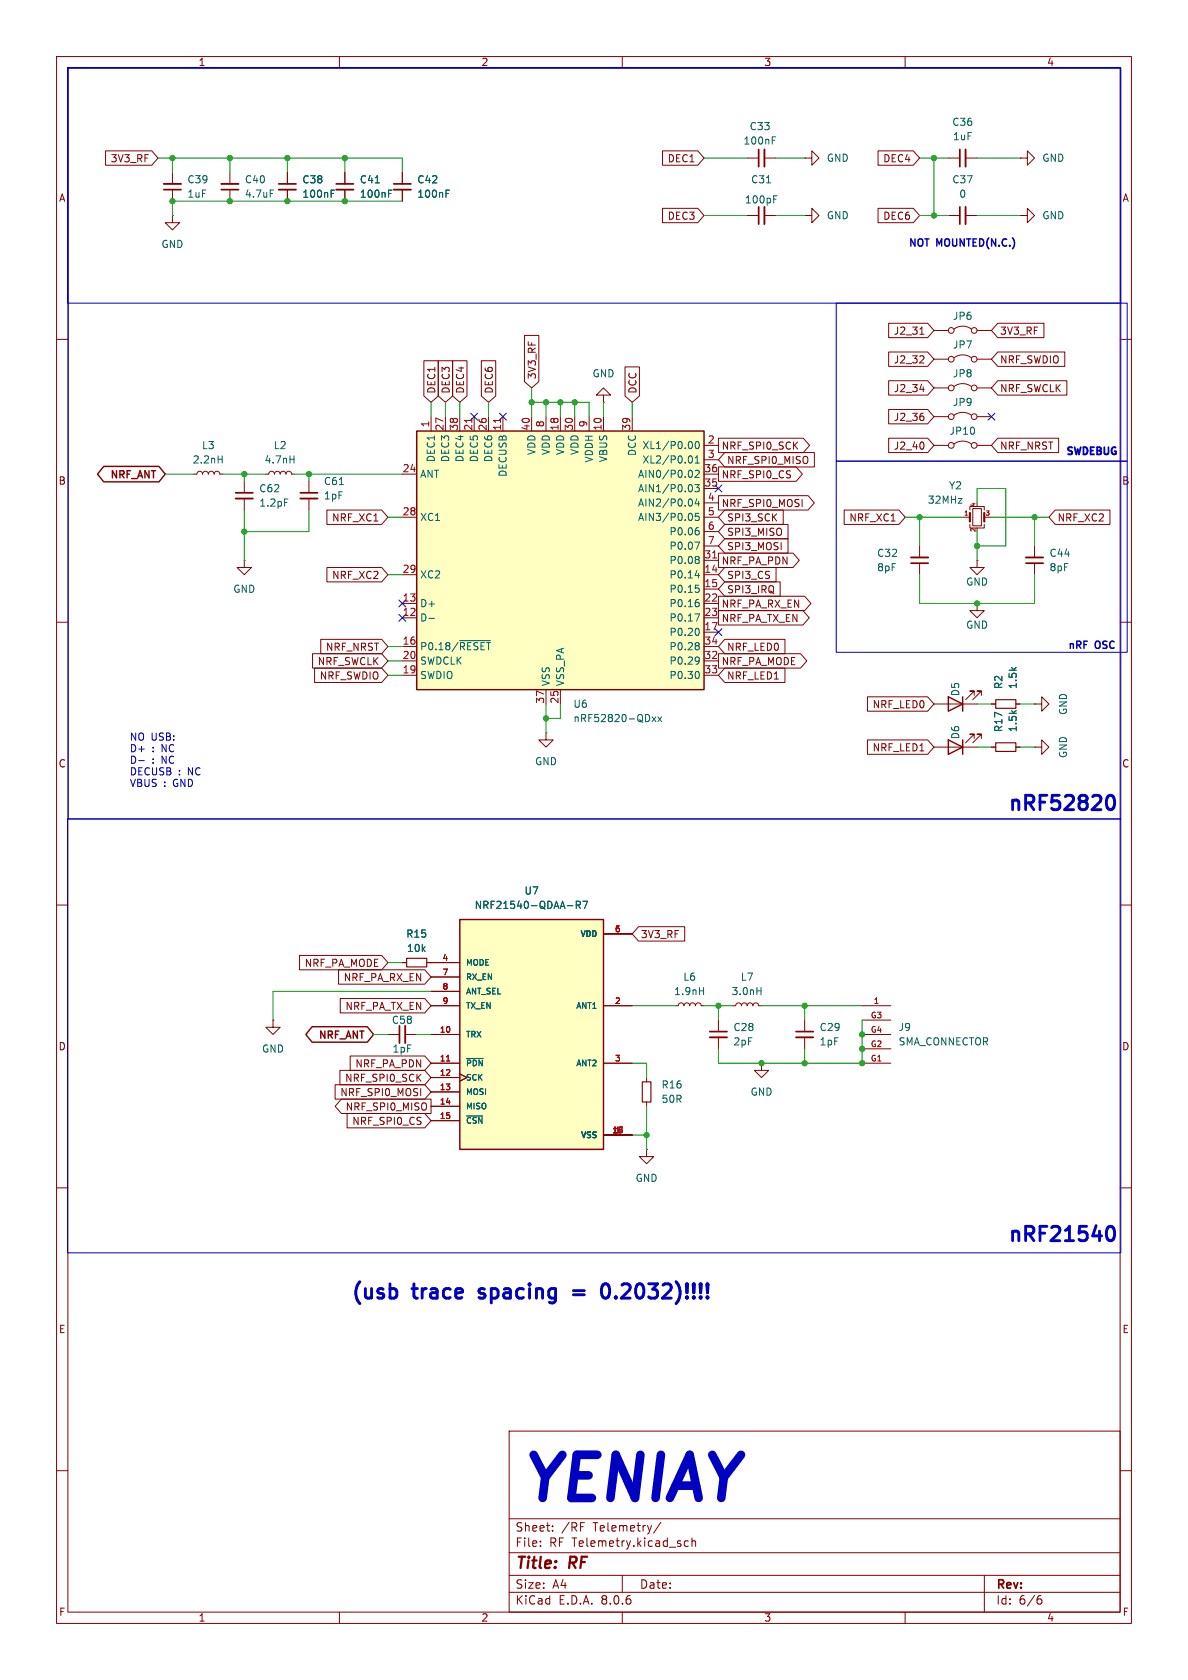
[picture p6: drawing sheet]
<svg xmlns="http://www.w3.org/2000/svg" width="210mm" height="297mm" viewBox="0 0 210 297" stroke-linecap="round" stroke-linejoin="round" font-family="sans-serif">
<g fill="none" stroke="#840000" stroke-width=".18">
<path d="M10 10h190v277h-190zM12 12h186v273h-186zM60 10v2M110 10v2M160 10v2M10 60h2M198 60h2M165.1 63.5h2.5M168.7 63.2a2.54 2.54 0 0 1 3 0M172.7 63.5h2.6M10 110h2M198 110h2"/>
<path d="M175.3 124.5h.7M179.6 124.5h.7M10 160h2M198 160h2M129.5 177.8h.5l.2-.4 .4-.1 .3 .1 .2 .4 .1-.4 .4-.1 .3 .1 .2 .4 .1-.4 .4-.1 .3 .1 .2 .4 .1-.4 .4-.1 .4 .1 .1 .4h.5M152.4 177.8h5.1M134.6 188v1.2h1.3l-1.3 1.3-1.3-1.3h1.3M134.6 188h.1M142.2 180.3v2.1M142.2 183.4v2M152.4 188h5.1M152.4 185.4h5.1"/>
<path d="M152.4 180.3h5.1M152.4 182.9h5.1M10 210h2M114.3 203.2v1.3h1.3l-1.3 1.2-1.3-1.2h1.3M114.3 203.2h.1M198 210h2M10 260h2M90 253h108v32h-108zM198 260h2M90 278.5h108M90 274.5h108M90 268.5h108"/>
<path d="M95.5 273.2v.2M95.5 272.5v.1M110 278.5v3M121.7 272.5l-.4-.1-.3 .3v.4l.1 .2h.6M122.3 272.5l.2-.1 .4 .1 .1 .9M122.3 271.9v1.5M174 278.5v6.5M60 285v2M90 281.5h108M110 285v2M160 285v2M183.6 282.7h.3l.3 .2-.1 .5-.5 .2"/>
<path d="M184 282.1l-.4 .1"/>
<circle cx="168.1" cy="63.5" r=".51"/>
<circle cx="172.2" cy="63.5" r=".51"/>
</g>
<path d="M176 123.7h3.6v1.5h-3.6z" fill="none" stroke="#840000" stroke-width=".2"/>
<path d="M140.7 183.4h3.1" fill="none" stroke="#840000" stroke-width=".33"/>
<path d="M140.7 182.4h3.1" fill="none" stroke="#840000" stroke-width=".3"/>
<path d="M133.8 175.2h.7M134.5 174.6v1.2" fill="none" stroke="#006464" stroke-width=".18"/>
<path d="M81.3 162.6h25.4v40.6h-25.4z" fill="#ffffc2"/>
<path d="M81.3 162.6h25.4v40.6h-25.4z" fill="none" stroke="#840000" stroke-width=".25"/>
<g fill="none" stroke="#840000" stroke-width=".18">
<path d="M30.5 30.5v2M30.5 33.5v2.1M34.3 83.8h.5l.1-.3 .4-.2 .4 .2 .1 .3 .2-.3 .3-.2 .4 .2 .1 .3 .2-.3 .3-.2 .4 .2 .1 .3 .2-.3 .4-.2 .3 .2 .2 .3h.5M162.6 96.5v2.1M162.6 99.6v2M170.2 91.4h1.2M171.4 92.7v.6h2.6v-.6M171.4 90.2v-.7h2.6v.7M172 89.9h1.5v3.1h-1.5zM172.7 99.1v1.2h1.3l-1.3 1.3-1.3-1.3h1.3M172.7 99.1h.1M174 91.4h1.3"/>
<path d="M71.1 170.2h.8M75.4 170.2h5.9M76.2 177.8h5.1M76.2 172.7h5.1M76.2 175.3h5.1M106.7 177.8h5.1M106.7 165.1h5.1M119.4 177.8h.5l.1-.4 .4-.1 .4 .1 .1 .4 .2-.4 .3-.1 .4 .1 .1 .4 .2-.4 .3-.1 .4 .1 .1 .4 .2-.4 .3-.1 .4 .1 .2 .4h.5M68.6 182.9h2M71.6 182.9h2.1M76.2 182.9h5.1M76.2 188h5.1"/>
<path d="M76.2 190.5h5.1M76.2 193h5.1M76.2 195.6h5.1M76.2 198.1h5.1M81.3 189.9l1.2 .6-1.2 .6M106.7 188h5.1M106.7 200.7h5.1"/>
</g>
<path d="M38.6 81.2h.7M39.3 80.6v1.3M101.9 160l.6-.1 .1-.1-.1-.3-.6-.2v1.3M102.2 160l.4 .6M103 159.3h.9l-.6 1.3M123.6 175.2h.8M124.4 174.6v1.2M82.5 187.1h2.9M82.5 197.3h2.8" fill="none" stroke="#006464" stroke-width=".18"/>
<path d="M78.9 187.6h.6" fill="none" stroke="#a90000" stroke-width=".18"/>
<path d="M171.4 90.7v1.5M174 90.7v1.5" fill="none" stroke="#840000" stroke-width=".38"/>
<path d="M29 32.5h3M161 98.6h3.1M71.6 181.4v3" fill="none" stroke="#840000" stroke-width=".33"/>
<path d="M29 33.5h3M161 99.6h3.1M70.6 181.4v3" fill="none" stroke="#840000" stroke-width=".3"/>
<path d="M71.9 169.4h3.5v1.5h-3.5z" fill="none" stroke="#840000" stroke-width=".2"/>
<path d="M73.7 76.2h50.8v45.7h-50.8z" fill="#ffffc2"/>
<path d="M73.7 76.2h50.8v45.7h-50.8zM18.3 82.5h9.8l1.1 1.3-1.1 1.4h-9.8l-1.1-1.4zM167.6 130.8l2.6 1.3-2.6 1.3zM167.6 123.2l2.6 1.3-2.6 1.2zM170.2 123.2v2.5M170.2 130.8v2.6M55.2 181.5h9.7l1.1 1.4-1.1 1.3h-9.7l-1.1-1.3z" fill="none" stroke="#840000" stroke-width=".25"/>
<g fill="none" stroke="#840000" stroke-width=".18">
<path d="M18.7 26.7h8.1l1.1 1.2-1.1 1.3h-8.1zM30.5 38.1v1.3h1.2l-1.2 1.2-1.3-1.2h1.3M30.5 38.1h.1M40.6 30.5v2M40.6 33.5v2.1M50.8 30.5v2M50.8 33.5v2.1M61 30.5v2M61 33.5v2.1M71.1 30.5v2M71.1 33.5v2.1M117.1 26.7h6.2l1.2 1.2-1.2 1.3h-6.2z"/>
<path d="M117.1 36.8h6.2l1.2 1.3-1.2 1.3h-6.2zM132.1 27.9h2M132.1 38.1h2M135.1 27.9h2.1M135.1 38.1h2.1M142.2 27.9h1.3v-1.2l1.3 1.2-1.3 1.3v-1.3M142.2 27.9h.1M142.2 38.1h1.3v-1.3l1.3 1.3-1.3 1.3v-1.3M142.2 38.1h.1M155.2 36.8h6.2l1.2 1.3-1.2 1.3h-6.2zM155.2 26.7h6.2l1.2 1.2-1.2 1.3h-6.2zM167.6 27.9h2.1"/>
<path d="M167.6 38.1h2.1M170.7 27.9h2M170.7 38.1h2M180.3 27.9h1.3v-1.2l1.3 1.2-1.3 1.3v-1.3M180.3 27.9h.1M180.3 38.1h1.3v-1.3l1.3 1.3-1.3 1.3v-1.3M180.3 38.1h.1M92.7 59.3h2.6v8.2l-1.3 1.1-1.3-1.1zM157.1 57.1h6.9l1.1 1.3-1.1 1.3h-6.9zM162.6 59.1h.7M165.1 58.4h2.5M168.7 58.2a2.54 2.54 0 0 1 3 0"/>
<path d="M172.7 58.4h2.6M176.4 57.1h8.1v2.6h-8.1l-1.1-1.3zM74.9 63.8h2.6v6.2l-1.3 1.1-1.3-1.1zM76.2 73.7v2.5M77.5 63.8h2.5v6.2l-1.3 1.1-1.2-1.1zM78.7 73.7v2.5M80 63.8h2.6v6.2l-1.3 1.1-1.3-1.1zM81.3 73.7v2.5M83.8 73.7v2.5M85.1 63.8h2.5v6.2l-1.2 1.1-1.3-1.1zM86.4 73.7v2.5M88.9 73.7v2.5"/>
<path d="M94 73.7v2.5M96.5 73.7v2.5M99.1 73.7v2.5M101.6 73.7v2.5M104.1 73.7v2.5M106.7 69.9h1.2l-1.2-1.3-1.3 1.3h1.3v1.2M106.7 71.1h.1M106.7 73.7v2.5M110.5 64.9h2.5v5.1l-1.2 1.1-1.3-1.1zM111.8 73.7v2.5M124.5 78.7h2.5M127 77.5h15l1.1 1.2-1.1 1.3h-15z"/>
<path d="M157.1 62.2h6.9l1.1 1.3-1.1 1.3h-6.9zM157.1 67.3h6.9l1.1 1.3-1.1 1.3h-6.9zM157.1 77.5h6.9l1.1 1.2-1.1 1.3h-6.9zM157.1 72.4h6.9l1.1 1.3-1.1 1.2h-6.9zM162.6 68.8h.8M163.2 63l.1 .1v.3l-.8 .8h.8M163.3 73.7v.5M163.3 78.4v.8M165.1 78.7h2.5M165.1 73.7h2.5M165.1 68.6h2.5M168.7 78.5a2.54 2.54 0 0 1 3 0"/>
<path d="M168.7 73.4a2.54 2.54 0 0 1 3 0M168.7 68.3a2.54 2.54 0 0 1 3 0M172.7 78.7h2.6M172.7 73.7h2.6M172.7 68.6h2.6M176.4 67.3h12.2v2.6h-12.2l-1.1-1.3zM176.4 62.2h11.8v2.6h-11.8l-1.1-1.3zM176.4 77.5h10.7v2.5h-10.7l-1.1-1.3zM43.2 99.1v1.2h1.2l-1.2 1.3-1.3-1.3h1.3M43.2 99.1h.1M43.2 85.1v2M43.2 88.1v2.1"/>
<path d="M47 83.8h.5l.1-.3 .4-.2 .4 .2 .1 .3 .2-.3 .3-.2 .4 .2 .1 .3 .2-.3 .3-.2 .4 .2 .1 .3 .2-.3 .4-.2 .3 .2 .2 .3h.5M54.6 85.1v2M54.6 88.1v2.1M57.8 90.2h9.7l1.1 1.2-1.1 1.3h-9.7zM71.1 83.8h2.6M71.1 91.4h2.6M124.5 83.8h2.5M124.5 91.4h2.5M124.5 81.3h2.5M124.5 99.1h2.5M124.5 86.4h2.5M124.5 88.9h2.5"/>
<path d="M124.5 94h2.5M124.5 96.5h2.5M127 87.6h15.8l1.2 1.3-1.2 1.3h-15.8zM127 97.8h13.2l1.1 1.3-1.1 1.2h-13.2zM127 82.5h13.7l1.1 1.3-1.1 1.3h-13.7zM128.1 90.2h10.4v2.5h-10.4l-1.1-1.3zM128.1 95.2h11.2v2.6h-11.2l-1.1-1.3zM128.1 92.7h11.2v2.6h-11.2l-1.1-1.3zM128.1 80h15.9v2.6h-15.9l-1.1-1.3zM149.2 90.2h9.7l1.1 1.2-1.1 1.3h-9.7zM182.9 96.5v2.1M182.9 99.6v2"/>
<path d="M186.5 90.2h9.7v2.5h-9.7l-1.1-1.3zM55.2 115.6h12.3l1.1 1.2-1.1 1.3h-12.3zM55.6 118.1h11.9l1.1 1.3-1.1 1.3h-11.9zM56.7 113h10.8l1.1 1.3-1.1 1.3h-10.8zM57.8 100.3h9.7l1.1 1.3-1.1 1.3h-9.7zM71.1 109.2h2.6M71.1 106.7h2.6M71.1 101.6h2.6M71.1 114.3h2.6M71.1 119.4h2.6M71.1 116.8h2.6M124.5 109.2h2.5"/>
<path d="M124.5 106.7h2.5M124.5 101.6h2.5M124.5 104.1h2.5M124.5 114.3h2.5M124.5 111.8h2.5M124.5 119.4h2.5M124.5 116.8h2.5M127 115.6h14.5l1.1 1.2-1.1 1.3h-14.5zM127 107.9h14.9l1.2 1.3-1.2 1.3h-14.9zM127 105.4h15.2l1.2 1.3-1.2 1.3h-15.2zM128.1 113h10.7v2.6h-10.7l-1.1-1.3zM128.1 118.1h10.7v2.6h-10.7l-1.1-1.3z"/>
<path d="M128.1 100.3h9.1v2.6h-9.1l-1.1-1.3zM128.1 102.9h9.8v2.5h-9.8l-1.1-1.3zM172.7 106.7v1.3h1.3l-1.3 1.2-1.3-1.2h1.3M172.7 106.7h.1M96.5 129.5v1.3h1.3l-1.3 1.3-1.3-1.3h1.3M96.5 129.5h.1M96.5 121.9v2.6M99.1 121.9v2.6M153.3 130.8h10.7l1.1 1.3-1.1 1.3h-10.7zM153.3 123.2h10.7l1.1 1.3-1.1 1.2h-10.7zM165.1 132.1h7.6M165.1 124.5h7.6"/>
<path d="M172.2 130.6v-.8h-.8h.8l-1.5 1.5M172.2 122.9v-.7h-.8h.8l-1.5 1.5M173.5 130.6v-.8h-.8h.8l-1.5 1.5M173.5 122.9v-.7h-.8h.8l-1.5 1.5M175.3 132.1h.7M175.3 124.5h.7M179.6 132.1h.7M179.6 124.5h.7M182.9 132.1h1.2v-1.3l1.3 1.3-1.3 1.3v-1.3M182.9 132.1h.1M182.9 124.5h1.2v-1.3l1.3 1.3-1.3 1.2v-1.2M182.9 124.5h.1"/>
<path d="M53 168.9h14.5l1.1 1.3-1.1 1.3h-14.5zM59.8 171.4h15.3l1.1 1.3-1.1 1.3h-15.3zM60.1 176.5h15l1.1 1.3-1.1 1.3h-15zM71.1 170.2h.8M75.4 170.2h5.9M76.2 177.8h5.1M76.2 172.7h5.1M76.2 175.3h5.1M106.7 177.8h5.1M106.7 165.1h5.1M112.9 163.8h8.1v2.6h-8.1l-1.1-1.3zM48.3 180.3v1.3h1.2l-1.2 1.3-1.3-1.3h1.3"/>
<path d="M48.3 180.3h.1M59.2 191.8h15.9l1.1 1.2-1.1 1.3h-15.9zM60.1 189.2h15l1.1 1.3-1.1 1.3h-15zM60.4 194.3h15.8v2.6h-15.8l-1.2-1.3zM61.4 196.8h13.7l1.1 1.3-1.1 1.3h-13.7zM61.9 186.7h13.2l1.1 1.3-1.1 1.2h-13.2zM76.2 182.9h5.1M76.2 188h5.1M76.2 190.5h5.1M76.2 193h5.1M76.2 195.6h5.1M76.2 198.1h5.1"/>
<path d="M81.3 189.9l1.2 .6-1.2 .6M106.7 188h5.1M114.3 190.5v.8M114.3 194.8v.8M127 180.3v2.1M127 183.4v2M106.7 200.7h5.1"/>
<circle cx="168.1" cy="58.4" r=".51"/>
<circle cx="172.2" cy="58.4" r=".51"/>
<circle cx="168.1" cy="73.7" r=".51"/>
<circle cx="168.1" cy="68.6" r=".51"/>
<circle cx="168.1" cy="78.7" r=".51"/>
<circle cx="172.2" cy="78.7" r=".51"/>
<circle cx="172.2" cy="73.7" r=".51"/>
<circle cx="172.2" cy="68.6" r=".51"/>
</g>
<path d="M83.4 74v.7M88.5 74v.7M126 98.6h.7M78.9 187.6h.6" fill="none" stroke="#a90000" stroke-width=".18"/>
<g fill="none" stroke="#006464" stroke-width=".18">
<path d="M47.8 33.6h.6M58.5 34.2h.5M58.5 33.6h.6M66.3 32.3h.8M68.7 34.2h.4M68.7 33.6h.6M78.9 34.2h.4M78.9 33.6h.6M135.5 32.3h.7M136.5 24.8h.4M136.5 24.2h.6M136.8 35.2h.4"/>
<path d="M136.8 34.6h.6M122.3 78.2l.1 .3-.1 .7M123 78.2l.2-.2a.68 .68 0 0 1 .4 .7 .68 .68 0 0 1-.4 .6l-.2-.1-.1-.4zM50.3 88.2h.6M51.3 81.2h.7M52 80.6v1.3M60 85.7h.7M122 80.6a.68 .68 0 0 1 .4 .6 .68 .68 0 0 1-.4 .7M122.2 83.2l.2 .4-.2 .7M122.2 90.8l.2 .4-.2 .8M122.3 85.8l.1 .4-.1 .6M122.3 88.3l.1 .4-.1 .7"/>
<path d="M122.8 85.7h.8l-.4 .5 .3 .1v.5l-.1 .1-.6-.1M122.8 95.8h.9l-.6 1.3M122.9 83.3l.5-.2 .2 .4-.8 .9h.8M122.9 81.9h.7M122.9 81l.3-.4v1.3M123.2 88.1l-.3 1h.8M123.2 93.3h.3M123.4 93.8l.2 .2v.3l-.2 .3M123.4 98.4l.2 .2-.2 .3 .2 .3v.2l-.2 .2M123.5 88.6v.9M123.5 90.7h-.6v.7l.2-.2 .4 .1 .1 .2-.1 .4-.1 .1-.5-.1M75.8 109.3h1"/>
<path d="M81.2 113.3h5.5M122.8 108.5h.9l-.6 1.3M122.9 101.8h.8M122.9 103.4h.6M123.2 106h.3M123.3 111.1a.79 .79 0 0 1 0 1.2M123.3 118.7a.79 .79 0 0 1 0 1.3M123.4 103.9l.2 .3v.3l-.2 .2M123.4 106.5l.2 .2v.3l-.2 .3M123.4 113.6l.2 .3-.2 .3 .2 .2v.2l-.2 .3M123.4 116.1l.1 .2a1.03 1.03 0 0 1-.1 1.1M123.5 101.3v.9"/>
<path d="M123.6 116.7l-.2 .2M115.3 126.7l.6 .9M115.9 126.7l-.6 .9M116.3 126.7l.7 .9M117 126.7l-.7 .9M101.9 160l.6-.1 .1-.1-.1-.3-.6-.2v1.3M102.2 160l.4 .6M103 159.3h.9l-.6 1.3M82.5 187.1h2.9M82.5 197.3h2.8"/>
</g>
<path d="M39.1 32.5h3.1M49.3 33.5h3M59.4 33.5h3.1M69.6 33.5h3M135.1 26.4v3.1M135.1 36.6v3M170.7 26.4v3.1M170.7 36.6v3M41.7 88.1h3M53.1 88.1h3M181.4 98.6h3M125.5 183.4h3" fill="none" stroke="#840000" stroke-width=".33"/>
<path d="M39.1 33.5h3.1M49.3 32.5h3M59.4 32.5h3.1M69.6 32.5h3M134.1 26.4v3.1M134.1 36.6v3M169.7 26.4v3.1M169.7 36.6v3M41.7 87.1h3M53.1 87.1h3M181.4 99.6h3M125.5 182.4h3" fill="none" stroke="#840000" stroke-width=".3"/>
<path d="M176 131.3h3.6v1.5h-3.6zM113.5 191.3h1.6v3.5h-1.6z" fill="none" stroke="#840000" stroke-width=".2"/>
<path d="M195.7 141.1a.62 .62 0 0 1 .6-.5 .62 .62 0 0 1 .6 .5 1.49 1.49 0 0 1-.5 2 .65 .65 0 0 1-.7-.4M195.7 217.3a.62 .62 0 0 1 .6-.5 .62 .62 0 0 1 .6 .5 1.49 1.49 0 0 1-.5 2 .65 .65 0 0 1-.7-.4M101.4 228.2h1.9M101.4 228.9h1.9M106.3 227.9a.93 .93 0 0 1 .6-.9 .65 .65 0 0 1 .7 .4 1.49 1.49 0 0 1-.4 2.1 .65 .65 0 0 1-.8-.5" fill="none" stroke="#0000c2" stroke-width=".51"/>
<path d="M11.9 11.9h186.2v41.7h-186.2zM12.1 12.1h186v132.7h-186zM147.8 53.6h51.5v27.9h-51.5zM147.8 81.5h51.5v33.8h-51.5zM24.5 134.5h1M11.9 144.8h186.2v76.7h-186.2z" fill="none" stroke="#0000c2" stroke-width=".18"/>
<g fill="none" stroke="#009600" stroke-width=".18">
<path d="M27.9 27.9h43.2v2.6M30.5 27.9v2.6M40.6 27.9v2.6M50.8 27.9v2.6M61 27.9v2.6M71.1 35.6h-40.6v2.5M124.5 27.9h7.6M124.5 38.1h7.6M137.2 27.9h5M137.2 38.1h5M162.6 27.9h5M162.6 38.1h5"/>
<path d="M165.1 27.9v10.2M172.7 27.9h7.6M172.7 38.1h7.6M76.2 71.1v2.6M78.7 71.1v2.6M81.3 71.1v2.6M86.4 71.1v2.6M94 71.1h10.1v2.6M94 68.6v5.1M96.5 71.1v2.6M99.1 71.1v2.6M101.6 71.1v2.6"/>
<path d="M106.7 71.1v2.6M111.8 71.1v2.6M29.2 83.8h5.1M39.4 83.8h7.6M43.2 83.8v1.3M43.2 90.2v8.9M52.1 83.8h19M54.6 90.2v3.8h-11.4M54.6 83.8v1.3M68.6 91.4h2.5M160 91.4h10.2M162.6 91.4v5.1"/>
<path d="M172.7 88.9v-2.5h5.1v10.1h-5.1M172.7 94v5.1M175.3 91.4h10.1M182.9 91.4v5.1M68.6 101.6h2.5M68.6 116.8h2.5M68.6 114.3h2.5M68.6 119.4h2.5M162.6 101.6v5.1h20.3v-5.1M96.5 124.5v5M99.1 124.5v2.5h-2.6M172.7 124.5h2.6"/>
<path d="M172.7 132.1h2.6M180.3 124.5h2.6M180.3 132.1h2.6M68.6 170.2h2.5M76.2 175.3h-27.9v5M111.8 177.8h7.6M124.5 177.8h5M127 177.8v2.5M134.6 177.8h17.8M142.2 177.8v2.5M66 182.9h2.6M73.7 182.9h2.5"/>
<path d="M111.8 188h2.5v2.5M114.3 195.6v7.6M142.2 185.4v2.6M152.4 180.3v7.7h-25.4v-2.6M111.8 200.7h2.5"/>
</g>
<g fill="none" stroke="#000084" stroke-width=".18">
<path d="M83.2 73.1l1.2 1.2M84.4 73.1l-1.2 1.2M88.3 73.1l1.2 1.2M89.5 73.1l-1.2 1.2M174.7 73.1l1.2 1.2M175.9 73.1l-1.2 1.2M126.4 85.8l1.2 1.2M127.6 85.8l-1.2 1.2M70.5 108.6l1.2 1.2M70.5 106.1l1.2 1.2M71.7 108.6l-1.2 1.2M71.7 106.1l-1.2 1.2"/>
<path d="M126.4 111.2l1.2 1.2M127.6 111.2l-1.2 1.2"/>
</g>
<g fill="#009600" stroke="#009600" stroke-width=".18">
<circle cx="165.1" cy="27.9" r=".46"/>
<circle cx="165.1" cy="38.1" r=".46"/>
<circle cx="54.6" cy="83.8" r=".46"/>
<circle cx="61" cy="35.6" r=".46"/>
<circle cx="40.6" cy="35.6" r=".46"/>
<circle cx="50.8" cy="27.9" r=".46"/>
<circle cx="50.8" cy="35.6" r=".46"/>
<circle cx="30.5" cy="27.9" r=".46"/>
<circle cx="40.6" cy="27.9" r=".46"/>
<circle cx="61" cy="27.9" r=".46"/>
<circle cx="30.5" cy="35.6" r=".46"/>
<circle cx="43.2" cy="83.8" r=".46"/>
<circle cx="43.2" cy="94" r=".46"/>
<circle cx="96.5" cy="71.1" r=".46"/>
<circle cx="99.1" cy="71.1" r=".46"/>
<circle cx="94" cy="71.1" r=".46"/>
<circle cx="127" cy="177.8" r=".46"/>
<circle cx="96.5" cy="127" r=".46"/>
<circle cx="114.3" cy="200.7" r=".46"/>
<circle cx="152.4" cy="182.9" r=".46"/>
<circle cx="152.4" cy="188" r=".46"/>
<circle cx="152.4" cy="185.4" r=".46"/>
<circle cx="162.6" cy="91.4" r=".46"/>
<circle cx="182.9" cy="91.4" r=".46"/>
<circle cx="101.6" cy="71.1" r=".46"/>
<circle cx="172.7" cy="106.7" r=".46"/>
<circle cx="172.7" cy="96.5" r=".46"/>
<circle cx="142.2" cy="177.8" r=".46"/>
<circle cx="142.2" cy="188" r=".46"/>
<circle cx="134.6" cy="188" r=".46"/>
</g>
<text font-size="10.6" fill="#0000c2" x="91.2" y="267.5">YENIAY</text>
<g font-size="3.5" fill="#0000c2">
<text x="177.9" y="144">nRF52820</text>
<text x="177.9" y="220.2">nRF21540</text>
<text x="61.8" y="230.4">(usb</text>
<text x="73.1" y="230.4">trace</text>
<text x="85.7" y="230.4">spacing</text>
<text x="103.3" y="230.4">=</text>
<text x="109.4" y="230.4">0.2032)!!!!</text>
</g>
<g font-size="2.8" fill="#840000">
<text x="91" y="277.9">Title:</text>
<text x="100.7" y="277.9">RF</text>
</g>
<g font-size="2.1" fill="#840000">
<text x="91" y="273.7">File:</text>
<text x="91" y="271">Sheet:</text>
<text x="97.1" y="273.7">RF Telemetry.kicad_sch</text>
<text x="99.2" y="271">/RF</text>
<text x="104.9" y="271">Telemetry/</text>
<text x="91" y="281.1">Size:</text>
<text x="97.7" y="281.1">A4</text>
<text x="113" y="281.1">Date:</text>
<text x="176" y="281.3">Rev:</text>
<text x="91" y="283.9">KiCad</text>
<text x="98.7" y="283.9">E.D.A.</text>
<text x="106.3" y="283.9">8.0.6</text>
<text x="176" y="283.9">Id:</text>
<text x="180.1" y="283.9">6/6</text>
</g>
<g font-size="1.8" fill="#840000">
<text x="35" y="11.9">1</text>
<text x="85" y="11.9">2</text>
<text x="135" y="11.9">3</text>
<text x="185" y="11.9">4</text>
<text x="19.5" y="28.9">3V3_RF</text>
<text x="117.9" y="28.9">DEC1</text>
<text x="156" y="28.9">DEC4</text>
<text x="10.3" y="35.9">A</text>
<text x="198.4" y="35.9">A</text>
<text x="117.9" y="39.1">DEC3</text>
<text x="156" y="39.1">DEC6</text>
<text x="157.9" y="59.4">J2_31</text>
<text x="176.7" y="59.4">3V3_RF</text>
<text x="157.9" y="64.5">J2_32</text>
<text x="176.7" y="64.5">NRF_SWDIO</text>
<text x="77.2" y="69.7" transform="rotate(-90 77.2 69.7)">DEC1</text>
<text x="79.7" y="69.7" transform="rotate(-90 79.7 69.7)">DEC3</text>
<text x="82.2" y="69.7" transform="rotate(-90 82.2 69.7)">DEC4</text>
<text x="87.3" y="69.7" transform="rotate(-90 87.3 69.7)">DEC6</text>
<text x="94.9" y="67.2" transform="rotate(-90 94.9 67.2)">3V3_RF</text>
<text x="112.7" y="69.7" transform="rotate(-90 112.7 69.7)">DCC</text>
<text x="157.9" y="69.5">J2_34</text>
<text x="176.7" y="69.5">NRF_SWCLK</text>
<text x="157.9" y="74.6">J2_36</text>
<text x="127.5" y="79.7">NRF_SPI0_SCK</text>
<text x="128.4" y="82.2">NRF_SPI0_MISO</text>
<text x="157.9" y="79.7">J2_40</text>
<text x="176.7" y="79.7">NRF_NRST</text>
<text x="10.3" y="85.9">B</text>
<text x="19.2" y="84.9">NRF_ANT</text>
<text x="127.5" y="89.9">NRF_SPI0_MOSI</text>
<text x="127.5" y="84.8">NRF_SPI0_CS</text>
<text x="198.3" y="85.9">B</text>
<text x="58.6" y="92.4">NRF_XC1</text>
<text x="128.4" y="92.4">SPI3_SCK</text>
<text x="128.4" y="94.9">SPI3_MISO</text>
<text x="150" y="92.4">NRF_XC1</text>
<text x="186.8" y="92.4">NRF_XC2</text>
<text x="127.5" y="100">NRF_PA_PDN</text>
<text x="128.4" y="97.5">SPI3_MOSI</text>
<text x="58.6" y="102.6">NRF_XC2</text>
<text x="127.5" y="107.6">NRF_PA_RX_EN</text>
<text x="128.4" y="102.6">SPI3_CS</text>
<text x="128.4" y="105.1">SPI3_IRQ</text>
<text x="127.5" y="110.2">NRF_PA_TX_EN</text>
<text x="56.1" y="117.8">NRF_SWCLK</text>
<text x="57.5" y="115.3">NRF_NRST</text>
<text x="127.5" y="117.8">NRF_PA_MODE</text>
<text x="128.4" y="115.3">NRF_LED0</text>
<text x="56.4" y="120.3">NRF_SWDIO</text>
<text x="128.4" y="120.3">NRF_LED1</text>
<text x="154.2" y="125.4">NRF_LED0</text>
<text x="10.3" y="135.9">C</text>
<text x="154.2" y="133">NRF_LED1</text>
<text x="198.3" y="135.9">C</text>
<text x="113.2" y="166.1">3V3_RF</text>
<text x="53.8" y="171.1">NRF_PA_MODE</text>
<text x="60.7" y="173.7">NRF_PA_RX_EN</text>
<text x="61" y="178.8">NRF_PA_TX_EN</text>
<text x="10.3" y="185.9">D</text>
<text x="56.1" y="184">NRF_ANT</text>
<text x="198.3" y="185.9">D</text>
<text x="60.9" y="191.5">NRF_SPI0_SCK</text>
<text x="62.7" y="188.9">NRF_PA_PDN</text>
<text x="60.1" y="194">NRF_SPI0_MOSI</text>
<text x="61" y="196.5">NRF_SPI0_MISO</text>
<text x="62.2" y="199.1">NRF_SPI0_CS</text>
<text x="10.3" y="235.9">E</text>
<text x="198.3" y="235.9">E</text>
<text x="10.3" y="285.9">F</text>
<text x="35" y="286.9">1</text>
<text x="85" y="286.9">2</text>
<text x="135" y="286.9">3</text>
<text x="185" y="286.9">4</text>
<text x="198.4" y="285.9">F</text>
</g>
<g font-size="1.8" fill="#006464">
<text x="132.4" y="23.2">C33</text>
<text x="168.2" y="22.5">C36</text>
<text x="131.3" y="25.8">100nF</text>
<text x="146.1" y="28.8">GND</text>
<text x="168.4" y="25">1uF</text>
<text x="184.2" y="28.8">GND</text>
<text x="33" y="35.1">1uF</text>
<text x="33" y="32.6">C39</text>
<text x="43.2" y="32.6">C40</text>
<text x="43.2" y="35.1">4.7uF</text>
<text x="53.3" y="35.2">100nF</text>
<text x="53.3" y="32.6">C38</text>
<text x="63.5" y="35.2">100nF</text>
<text x="63.5" y="32.6">C41</text>
<text x="73.7" y="35.2">100nF</text>
<text x="73.7" y="32.6">C42</text>
<text x="132.7" y="32.6">C31</text>
<text x="168.2" y="32.6">C37</text>
<text x="169.5" y="35.2">0</text>
<text x="131.6" y="36.2">100pF</text>
<text x="146.1" y="39">GND</text>
<text x="184.2" y="39">GND</text>
<text x="28.4" y="44">GND</text>
<text x="168.4" y="56.7">JP6</text>
<text x="168.4" y="61.8">JP7</text>
<text x="104.6" y="66.9">GND</text>
<text x="168.4" y="72">JP9</text>
<text x="168.4" y="66.9">JP8</text>
<text x="167.7" y="77.1">JP10</text>
<text x="34" y="82.1">2.2nH</text>
<text x="35.6" y="79.6">L3</text>
<text x="46.7" y="82.1">4.7nH</text>
<text x="48.3" y="79.6">L2</text>
<text x="77.1" y="81.8" transform="rotate(-90 77.1 81.8)">DEC1</text>
<text x="79.6" y="81.8" transform="rotate(-90 79.6 81.8)">DEC3</text>
<text x="82.1" y="81.8" transform="rotate(-90 82.1 81.8)">DEC4</text>
<text x="84.7" y="81.8" transform="rotate(-90 84.7 81.8)">DEC5</text>
<text x="87.2" y="81.8" transform="rotate(-90 87.2 81.8)">DEC6</text>
<text x="94.8" y="80.5" transform="rotate(-90 94.8 80.5)">VDD</text>
<text x="97.4" y="80.5" transform="rotate(-90 97.4 80.5)">VDD</text>
<text x="99.9" y="80.5" transform="rotate(-90 99.9 80.5)">VDD</text>
<text x="102.5" y="80.5" transform="rotate(-90 102.5 80.5)">VDD</text>
<text x="105" y="81.9" transform="rotate(-90 105 81.9)">VDDH</text>
<text x="107.5" y="81.8" transform="rotate(-90 107.5 81.8)">VBUS</text>
<text x="112.6" y="80.7" transform="rotate(-90 112.6 80.7)">DCC</text>
<text x="113.5" y="79.6">XL1/P0.00</text>
<text x="113.5" y="82.1">XL2/P0.01</text>
<text x="45.7" y="87.2">C62</text>
<text x="45.7" y="89.8">1.2pF</text>
<text x="57.2" y="88.5">1pF</text>
<text x="57.2" y="86">C61</text>
<text x="74.2" y="84.7">ANT</text>
<text x="89.8" y="84.4" transform="rotate(-90 89.8 84.4)">DECUSB</text>
<text x="112.7" y="87.2">AIN1/P0.03</text>
<text x="112.7" y="84.7">AIN0/P0.02</text>
<text x="112.7" y="89.8">AIN2/P0.04</text>
<text x="163.9" y="89.3">32MHz</text>
<text x="167.7" y="86.7">Y2</text>
<text x="74.2" y="92.3">XC1</text>
<text x="112.7" y="92.3">AIN3/P0.05</text>
<text x="118.2" y="94.8">P0.06</text>
<text x="118.2" y="99.9">P0.08</text>
<text x="118.2" y="97.4">P0.07</text>
<text x="154.9" y="101.2">8pF</text>
<text x="154.9" y="98.7">C32</text>
<text x="185.4" y="101.2">8pF</text>
<text x="185.4" y="98.6">C44</text>
<text x="41.1" y="105">GND</text>
<text x="74.2" y="107.5">D+</text>
<text x="74.2" y="102.5">XC2</text>
<text x="118.2" y="102.5">P0.14</text>
<text x="118.2" y="105">P0.15</text>
<text x="118.2" y="107.5">P0.16</text>
<text x="170.7" y="103.7">GND</text>
<text x="74.2" y="110.1">D-</text>
<text x="118.2" y="112.6">P0.20</text>
<text x="118.2" y="110.1">P0.17</text>
<text x="170.7" y="111.4">GND</text>
<text x="74.2" y="115.2">P0.18/~{RESET}</text>
<text x="74.2" y="117.7">SWDCLK</text>
<text x="118.2" y="117.7">P0.29</text>
<text x="118.2" y="115.2">P0.28</text>
<text x="74.2" y="120.2">SWDIO</text>
<text x="97.4" y="121.4" transform="rotate(-90 97.4 121.4)">VSS</text>
<text x="99.9" y="121.4" transform="rotate(-90 99.9 121.4)">VSS_PA</text>
<text x="101.3" y="125.3">U6</text>
<text x="118.2" y="120.2">P0.30</text>
<text x="169.8" y="123.2" transform="rotate(-90 169.8 123.2)">D5</text>
<text x="177.4" y="121.9" transform="rotate(-90 177.4 121.9)">R2</text>
<text x="179.9" y="121.9" transform="rotate(-90 179.9 121.9)">1.5k</text>
<text x="101.3" y="127.9">nRF52820-QDxx</text>
<text x="169.8" y="130.8" transform="rotate(-90 169.8 130.8)">D6</text>
<text x="177.4" y="129.5" transform="rotate(-90 177.4 129.5)">R17</text>
<text x="179.9" y="129.5" transform="rotate(-90 179.9 129.5)">1.5k</text>
<text x="188.8" y="126.5" transform="rotate(-90 188.8 126.5)">GND</text>
<text x="94.5" y="135.5">GND</text>
<text x="188.8" y="134.1" transform="rotate(-90 188.8 134.1)">GND</text>
<text x="83.8" y="160.9">NRF21540-QDAA-R7</text>
<text x="92.6" y="158.3">U7</text>
<text x="71.7" y="166">R15</text>
<text x="71.8" y="168.5">10k</text>
<text x="120.7" y="173.6">L6</text>
<text x="130.9" y="173.6">L7</text>
<text x="119.1" y="176.1">1.9nH</text>
<text x="129.2" y="176.1">3.0nH</text>
<text x="69.2" y="181.2">C58</text>
<text x="129.5" y="185">2pF</text>
<text x="129.5" y="182.5">C28</text>
<text x="144.8" y="185">1pF</text>
<text x="144.8" y="182.5">C29</text>
<text x="158.8" y="182.5">J9</text>
<text x="158.8" y="185">SMA_CONNECTOR</text>
<text x="46.2" y="186.3">GND</text>
<text x="69.3" y="186.3">1pF</text>
<text x="116.8" y="192.6">R16</text>
<text x="116.8" y="195.2">50R</text>
<text x="132.6" y="193.9">GND</text>
<text x="112.3" y="209.1">GND</text>
</g>
<g font-size="1.8" fill="#0000c2">
<text x="160.5" y="43.9">NOT</text>
<text x="165.6" y="43.9">MOUNTED(N.C.)</text>
<text x="188.2" y="80.9">SWDEBUG</text>
<text x="188.6" y="115.1">nRF</text>
<text x="193.6" y="115.1">OSC</text>
<text x="22.9" y="131.1">NO USB:</text>
<text x="22.9" y="133.2">D+</text>
<text x="22.9" y="135.2">D-</text>
<text x="22.9" y="137.3">DECUSB</text>
<text x="26.9" y="133.2">:</text>
<text x="26.9" y="135.2">:</text>
<text x="28.6" y="133.2">NC</text>
<text x="28.6" y="135.2">NC</text>
<text x="31.5" y="137.3">:</text>
<text x="33.3" y="137.3">NC</text>
<text x="22.9" y="139.3">VBUS</text>
<text x="28.9" y="139.3">:</text>
<text x="30.7" y="139.3">GND</text>
</g>
<g font-size="1.8" fill="#a90000">
<text x="75.9" y="75.6" transform="rotate(-90 75.9 75.6)">1</text>
<text x="78.5" y="76.2" transform="rotate(-90 78.5 76.2)">27</text>
<text x="81" y="76.2" transform="rotate(-90 81 76.2)">38</text>
<text x="83.6" y="76.2" transform="rotate(-90 83.6 76.2)">21</text>
<text x="86.1" y="76.2" transform="rotate(-90 86.1 76.2)">26</text>
<text x="88.6" y="76.2" transform="rotate(-90 88.6 76.2)">11</text>
<text x="93.7" y="76.2" transform="rotate(-90 93.7 76.2)">40</text>
<text x="96.3" y="75.6" transform="rotate(-90 96.3 75.6)">8</text>
<text x="98.8" y="76.2" transform="rotate(-90 98.8 76.2)">18</text>
<text x="101.3" y="76.2" transform="rotate(-90 101.3 76.2)">30</text>
<text x="103.9" y="75.6" transform="rotate(-90 103.9 75.6)">9</text>
<text x="106.4" y="76.2" transform="rotate(-90 106.4 76.2)">10</text>
<text x="111.5" y="76.2" transform="rotate(-90 111.5 76.2)">39</text>
<text x="71.1" y="83.6">24</text>
<text x="124.4" y="83.6">36</text>
<text x="125" y="78.5">2</text>
<text x="125" y="81">3</text>
<text x="124.4" y="86.1">35</text>
<text x="125" y="88.6">4</text>
<text x="71.1" y="91.2">28</text>
<text x="125" y="91.2">5</text>
<text x="125" y="93.7">6</text>
<text x="71.1" y="101.3">29</text>
<text x="124.4" y="101.3">14</text>
<text x="124.4" y="98.8">31</text>
<text x="125" y="96.3">7</text>
<text x="71.1" y="106.4">13</text>
<text x="124.4" y="103.9">15</text>
<text x="124.4" y="106.4">22</text>
<text x="71.1" y="109">12</text>
<text x="124.4" y="111.5">17</text>
<text x="124.4" y="109">23</text>
<text x="71.1" y="114">16</text>
<text x="71.1" y="119.1">19</text>
<text x="71.1" y="116.6">20</text>
<text x="124.4" y="116.6">32</text>
<text x="124.4" y="119.1">33</text>
<text x="124.4" y="114">34</text>
<text x="96.3" y="124.5" transform="rotate(-90 96.3 124.5)">37</text>
<text x="98.8" y="124.5" transform="rotate(-90 98.8 124.5)">25</text>
</g>
<g font-size="1.4" fill="#006464">
<text x="102.5" y="165.8">VDD</text>
<text x="82.3" y="170.9">MODE</text>
<text x="82.3" y="173.5">RX_EN</text>
<text x="82.3" y="176">ANT_SEL</text>
<text x="82.3" y="178.5">TX_EN</text>
<text x="101.7" y="178.5">ANT1</text>
<text x="82.3" y="183.6">TRX</text>
<text x="82.3" y="188.7">~{PDN}</text>
<text x="82.3" y="191.2">SCK</text>
<text x="101.7" y="188.7">ANT2</text>
<text x="82.3" y="193.8">MOSI</text>
<text x="82.3" y="196.3">MISO</text>
<text x="82.3" y="198.9">~{CSN}</text>
<text x="102.6" y="201.4">VSS</text>
</g>
<g font-size="1.4" fill="#a90000">
<text x="108.6" y="164.8">5</text>
<text x="78.1" y="169.9">4</text>
<text x="78.1" y="172.5">7</text>
<text x="78.1" y="175">8</text>
<text x="78.1" y="177.5">9</text>
<text x="108.6" y="177.5">2</text>
<text x="154.3" y="177.5">1</text>
<text x="77.6" y="182.6">10</text>
<text x="153.8" y="185.2">G2</text>
<text x="153.8" y="180.1">G3</text>
<text x="153.8" y="182.6">G4</text>
<text x="77.6" y="187.7">11</text>
<text x="77.6" y="190.2">12</text>
<text x="108.6" y="187.7">3</text>
<text x="153.8" y="187.7">G1</text>
<text x="77.6" y="192.8">13</text>
<text x="77.6" y="195.3">14</text>
<text x="77.6" y="197.9">15</text>
<text x="108.6" y="200.4">17</text>
</g>
<g font-size="1.1" fill="#a90000">
<text x="172.5" y="89.7" transform="rotate(-90 172.5 89.7)">4</text>
<text x="170.3" y="91.2">1</text>
<text x="172.5" y="94.2" transform="rotate(-90 172.5 94.2)">2</text>
<text x="174.1" y="91.2">3</text>
</g>
</svg>
